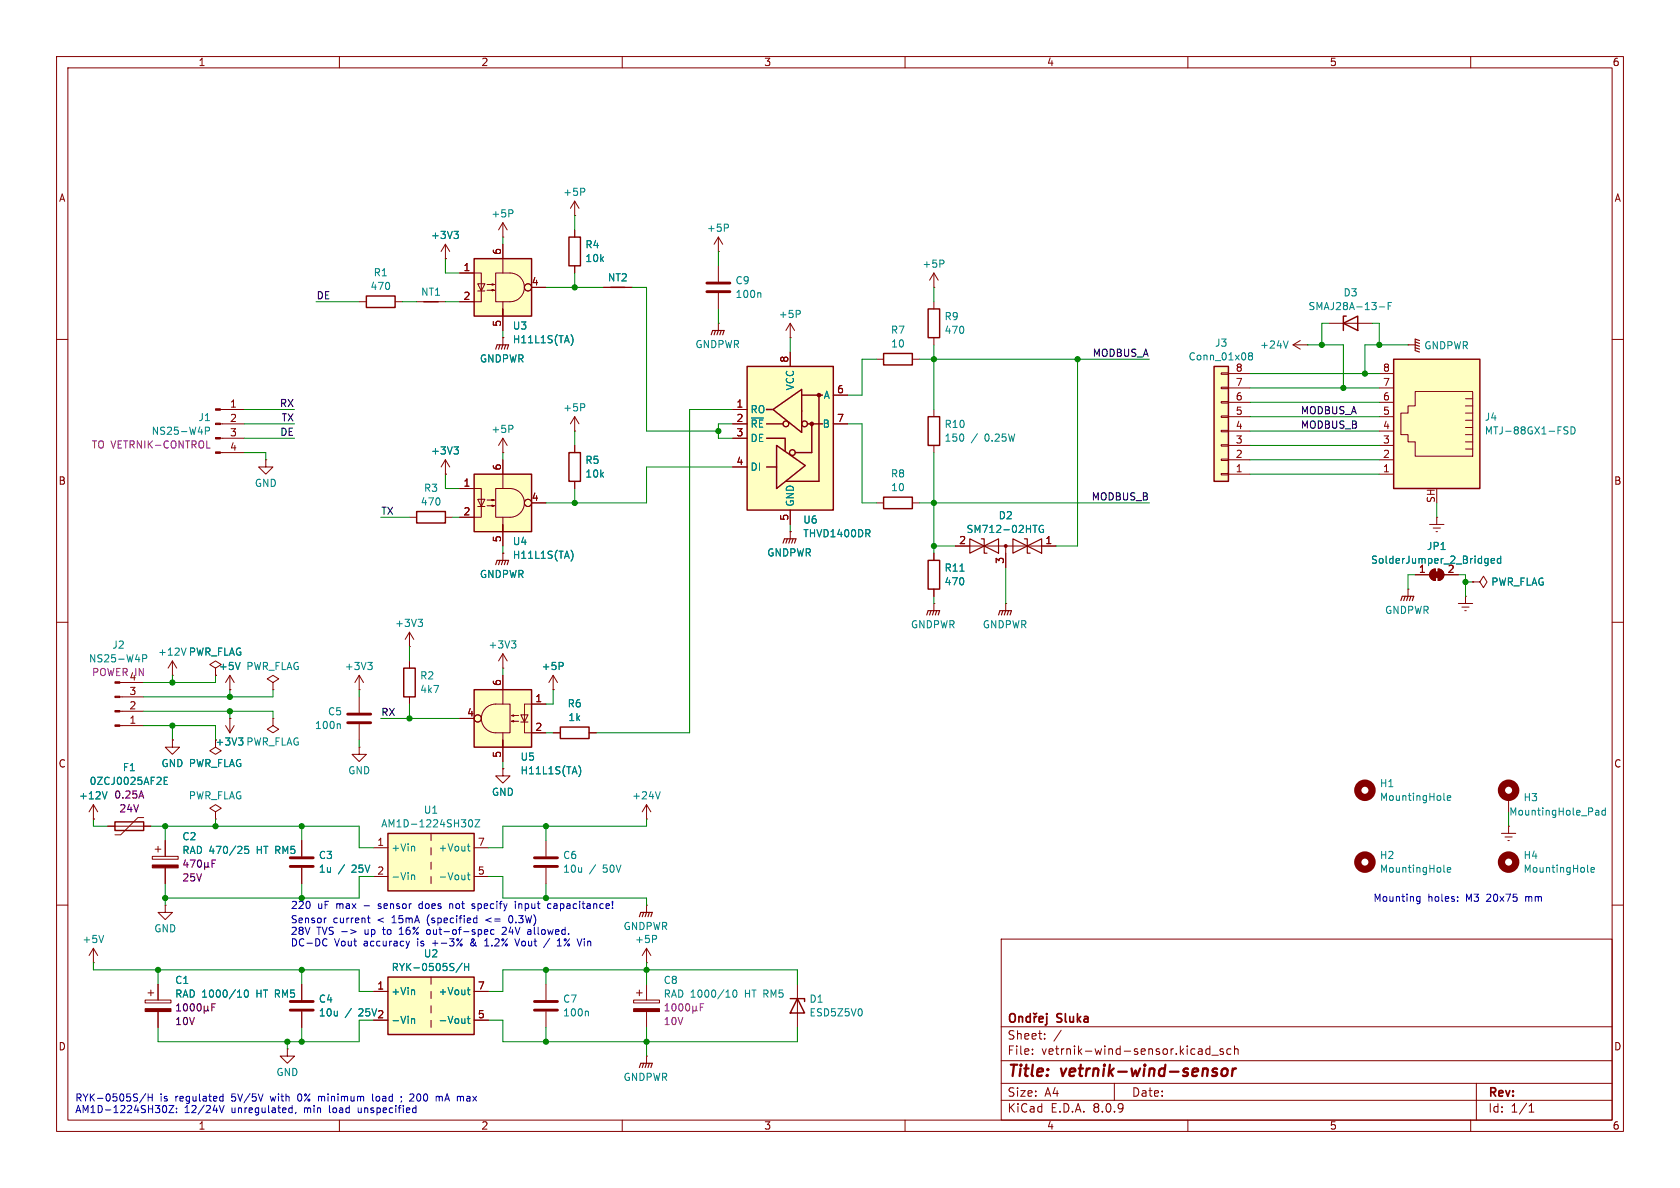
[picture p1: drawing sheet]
<svg xmlns="http://www.w3.org/2000/svg" width="297mm" height="210mm" viewBox="0 0 297 210" stroke-linecap="round" stroke-linejoin="round" font-family="sans-serif">
<g fill="none" stroke="#840000" stroke-width=".18">
<path d="M10 10h277v190h-277zM12 12h273v186h-273zM60 10v2M110 10v2M160 10v2M210 10v2M260 10v2M10 60h2M165.1 72.4v1.3M165.1 78.7v1.3M228.6 61l1.3 .7M228.6 61h2.5"/>
<path d="M229.9 60.2l-1.3 .8M231.1 61h.1M285 60h2M168.9 96.5h17.8M177.8 96.5v3.8M10 110h2M30.5 119.4h.1M30.5 116.8l-.8 1.3M30.5 116.8v2.6M30.5 116.8l.7 1.3M38.1 118.1l1-.6-1-.7-1 .7 1 .6v1.3M38.1 119.4h.1"/>
<path d="M40.6 119.4v2.5M40.6 119.4l-.7 1.3M40.6 119.4l.8 1.3M165.1 106.7h.1M165.1 106.7v1.3M285 110h2M30.5 130.8v1.3h1.2l-1.2 1.3-1.3-1.3h1.3M30.5 130.8h.1M38.1 130.8v1.3l1 .6-1 .7-1-.7 1-.6M39.9 128.3l.7 1.2M40.6 127h.1M40.6 121.9h.1"/>
<path d="M40.6 127v2.5M41.4 128.3l-.8 1.2M48.3 120.7l1-.7-1-.6-1.1 .6 1.1 .7v1.2M48.3 121.9h.1M48.3 127v1.3l1 .6-1 .6-1.1-.6 1.1-.6M48.3 127h.1M19 146.1h7.7M25.4 144.5h-1l-3.1 3.1h-1M26.9 151.4h4.6v.5h-4.6zM27.4 150.1h1M27.9 149.6v1M29.2 148.6v2.8"/>
<path d="M29.2 153.4v2.8M38.1 143.5l1-.6-1-.7-1 .7 1 .6v1.3M38.1 144.8h.1M10 160h2M29.2 160v1.3h1.3l-1.3 1.3-1.3-1.3h1.3M29.2 160h.1M177 166h108v32h-108zM285 160h2M60 198v2M110 198v2M160 198v2M177 194.5h108"/>
<path d="M177 191.5h108M177 187.5h108M177 181.5h108M182.5 186.3v.1M182.5 185.5v.1M184.7 183.6v.1M184.7 182.8v.1M187.6 182.1l-1.3 2M197 191.5v3M210 198v2M213.9 184.9v1.5M213.9 185.5l-.4-.1-.3 .3v.4l.1 .2h.6"/>
<path d="M214.2 186.5h1.2M216.2 185.5l-.3-.1-.2 .2v.2l.5 .2v.3h-.5M217.6 185.5l-.4-.1-.3 .3v.4l.1 .2h.6M218.2 185.5l.3-.1 .3 .1 .1 .9M218.2 184.9v1.5M260 198v2M261 191.5v6.5M270.3 196.6h.9M270.3 195.5l.4-.4v1.5"/>
</g>
<path d="M216.1 189.1a.52 .52 0 0 1 .5-.2 .52 .52 0 0 1 .4 .4v.5a.55 .55 0 0 1-.6 .4 .55 .55 0 0 1-.5-.4zM217.9 188.9l-.1 1.3M218.5 188.9l-.4 .1-.2 .3" fill="none" stroke="#840000" stroke-width=".4"/>
<path d="M178.7 179.3a.5 .5 0 0 1 .5-.1 .5 .5 0 0 1 .3 .5v.5a.5 .5 0 0 1-.5 .5 .5 .5 0 0 1-.5-.5v-.5zM180.1 179.7v1M180.1 179.8l.2-.1 .4 .1 .1 .9M182.1 179.8l-.4-.1-.3 .3v.4l.2 .2h.5M182.1 179.2v1.5M182.7 179.1l.3 .2 .3-.2M182.8 179.7v1M183.3 179.7l-.3 .1-.2 .2M185.1 179.2v.1M185.1 179.7v1.3l-.3 .2M183.7 180.2l.7-.2-.1-.2-.4-.1-.2 .2 .1 .7h.5" fill="none" stroke="#840000" stroke-width=".3"/>
<path d="M227.7 60.3l-.4 1.2M182.6 92.9h.7M184.4 92.9a.59 .59 0 0 0-.7 .6 .59 .59 0 0 0 .7 .6l.1-.5h-.3M32.9 114.6l-.4 1.2M42.5 117.1l-.5 1.3M29 138h.5M29.6 137.4h-.6v1.3h.6M42.2 130.4h.7l-.4 .5M42.7 130.9l.2 .3v.3l-.2 .2M43.9 149.6h-.6l-.1 .6 .2-.1 .5 .1 .1 .1-.1 .5-.2 .1-.5-.1" fill="none" stroke="#008484" stroke-width=".18"/>
<g fill="#840000" stroke="#840000" stroke-width=".18">
<path d="M26.9 152.9h4.6v.5h-4.6z"/>
<circle cx="177.8" cy="96.5" r=".25"/>
</g>
<path d="M25 139.8l.4 1.3M32.8 152l-.3 .9h.8M33.1 152.5v.8M33.6 152h.9l-.6 1.3M35 152.2l.2-.2a.68 .68 0 0 1 .4 .7 .68 .68 0 0 1-.4 .6l-.2-.1-.1-.4zM36.2 153.1l.2 .2h.2l.2-.2M36.2 152.5v1.2M36.8 153.1l.2 .2M36.8 152.5v.6M37.5 152.6h.4M38.1 152h-.6v1.3" fill="none" stroke="#840084" stroke-width=".18"/>
<path d="M164.1 73.7h2v5h-2zM20.3 145.3h5.1v1.5h-5.1z" fill="none" stroke="#840000" stroke-width=".25"/>
<path d="M171.4 95.3l5.1 2.5v-2.5l-5.1 2.5zM173.5 95.3h.5v2.5h.5M179.1 95.3v2.5l5-2.5v2.5zM181.1 95.3h.5v2.5h.5M163.8 108.7l.3-.7h2l-.2 .7M164.6 108l-.3 .7M165.1 108l-.3 .7M165.6 108l-.2 .7" fill="none" stroke="#840000" stroke-width=".2"/>
<path d="M214.6 64.8h2.6v20.3h-2.6z" fill="#ffffc2"/>
<g fill="none" stroke="#840000" stroke-width=".18">
<path d="M215.9 65.9h1.3v.3h-1.3zM215.9 68.5h1.3v.2h-1.3zM215.9 71h1.3v.2h-1.3zM215.9 73.5h1.3v.3h-1.3zM215.9 76.1h1.3v.2h-1.3zM215.9 78.6h1.3v.3h-1.3zM217.2 78.7h3.8M217.2 76.2h3.8M217.2 73.7h3.8M217.2 71.1h3.8M217.2 68.6h3.8M217.2 66h3.8"/>
<path d="M165.1 97.8v1.3M215.9 81.2h1.3v.2h-1.3zM215.9 83.7h1.3v.2h-1.3zM217.2 83.8h3.8M217.2 81.3h3.8M252.7 92.7h2.6M253.4 93.3h1.2M253.9 94h.2M254 91.4h.1M254 91.4v1.3M165.1 104.1v1.3M177.8 106.7h.1"/>
<path d="M177.8 106.7v1.3M248.9 104.1h.1M248.9 104.1v1.3M250.2 101.6h2.5M253 100.9l.7-.3v2a1.02 1.02 0 0 1-.9-.6 1.02 1.02 0 0 1 .2-1.1zM254.3 100.6a1.02 1.02 0 0 1 1 1 1.02 1.02 0 0 1-1 1zM255.3 101.6h2.5M257.8 106.7h2.5M258.4 107.3h1.3M259 108h.2M259.1 105.4h.1M259.1 105.4v1.3"/>
<path d="M96.5 148.6v2.8M96.5 153.4v2.8M112 176.8h4.6v.5h-4.6zM112.5 175.5h1M113 175v1M114.3 160h.1M114.3 170.2h.1M114.3 160v1.3M114.3 167.6v2.6M114.3 174v2.8M114.3 178.8v2.8M114.3 167.6l-.8 1.3"/>
<path d="M114.3 167.6l.8 1.3M141 174v7.6"/>
</g>
<path d="M214.6 64.8h2.6v20.3h-2.6zM164.1 99.1h2v5h-2zM139.7 176.5h2.5v.5M141 176.5l1.2 2.6h-2.5z" fill="none" stroke="#840000" stroke-width=".25"/>
<g fill="none" stroke="#008484" stroke-width=".18">
<path d="M220.9 62.9l-.2-.2 .2-.3h.3l.2 .2-.2 .3M220.9 62.9l-.2 .2 .1 .4 .1 .1h.4l.1-.2v-.3l-.2-.2M220.9 62.9h.3M262.7 98.7l.4 .1M263.1 98.7v1.1l-.3 .2M263.1 99.5l-.4 .1M263.6 99.1l.6-.1v-.2l-.4-.1-.2 .2 .1 .6h.5M265.3 98.8l-.4-.1-.2 .3 .1 .5h.5M265.3 98.3v1.3M169.7 101h.7M115.8 165.4l.3 .2-.1 .3-.2 .1M128.3 176.3h.8"/>
<path d="M129.7 175.1l.2-.1a.68 .68 0 0 1 .4 .6 .68 .68 0 0 1-.4 .7 .84 .84 0 0 1-.2-1.2zM152.4 178.6v.7"/>
</g>
<path d="M176.5 108.7l.3-.7h2l-.2 .7M177.3 108l-.3 .7M177.8 108l-.3 .7M178.3 108l-.2 .7M247.6 106.2l.3-.8h2l-.2 .8M248.4 105.4l-.2 .8M248.9 105.4l-.2 .8M249.4 105.4l-.2 .8M113 162.1l.3-.8h2l-.2 .8M113.8 161.3l-.3 .8M114.3 161.3l-.3 .8M114.8 161.3l-.2 .8" fill="none" stroke="#840000" stroke-width=".2"/>
<g fill="#840000" stroke="#840000" stroke-width=".18">
<path d="M112 178.3h4.6v.5h-4.6z"/>
<path d="M253.5 101.1h1v1h-1z"/>
<path d="M253 100.9l.7-.3v2a1.02 1.02 0 0 1-.9-.6 1.02 1.02 0 0 1 .2-1.1z"/>
<path d="M254.3 100.6a1.02 1.02 0 0 1 1 1 1.02 1.02 0 0 1-1 1z"/>
</g>
<path d="M117.6 178.7h.7M117.6 177.8l.3-.4v1.3M119 177.5l.1-.1a.68 .68 0 0 1 .4 .7 .68 .68 0 0 1-.4 .6 .84 .84 0 0 1-.1-1.2zM120.1 177.6l.2-.2a.68 .68 0 0 1 .4 .7 .68 .68 0 0 1-.4 .6l-.2-.1-.1-.4zM121.3 177.6l.2-.2a.68 .68 0 0 1 .4 .7 .68 .68 0 0 1-.4 .6l-.2-.1-.1-.4zM122.5 178.5l.2 .2h.2l.2-.2M122.5 177.9v1.2M123.1 178.5l.2 .2M123.1 177.9v.6M123.8 178h.4M124.4 177.4h-.6v1.3" fill="none" stroke="#840084" stroke-width=".18"/>
<path d="M94.5 153.2h4.1M94.5 151.6h4.1" fill="none" stroke="#840000" stroke-width=".51"/>
<path d="M246.4 63.5h15.2v22.9h-15.2z" fill="#ffffc2"/>
<g fill="none" stroke="#840000" stroke-width=".18">
<path d="M243.8 78.7h2.6M243.8 76.2h2.6M243.8 73.7h2.6M243.8 71.1h2.6M243.8 68.6h2.6M243.8 66h2.6M248.9 61h.1M248.9 61h1.3M250.2 69.2h10.1v11.4h-10.1v-2.5h-1.3v-1.3h-1.3v-3.8h1.3v-1.2h1.3zM259.1 79.4h1.2M259.1 78.1h1.2M259.1 76.8h1.2"/>
<path d="M259.1 75.6h1.2M259.1 74.3h1.2M259.1 73h1.2M259.1 71.8h1.2M259.1 70.5h1.2M243.8 83.8h2.6M243.8 81.3h2.6M96.5 174v2.8M96.5 178.8v2.8M114.3 186.7h.1M114.3 186.7v1.3"/>
</g>
<path d="M246.4 63.5h15.2v22.9h-15.2z" fill="none" stroke="#840000" stroke-width=".25"/>
<path d="M276.6 76l.5 .2 .1 .3-.3 .2h-.4M276.6 75.5h.6M277.7 75.5a.64 .64 0 0 1 .8 .6 .64 .64 0 0 1-.8 .6zM103.8 178.7l.2 .2v.7" fill="none" stroke="#008484" stroke-width=".18"/>
<path d="M250.2 61.5l.8 .2M250.2 61l.8 .2M250.2 60.5l.8 .2M251 60.2l-.8-.3v2.1l.8 .2M113 188.7l.3-.7h2l-.2 .7M113.8 188l-.3 .7M114.3 188l-.3 .7M114.8 188l-.2 .7" fill="none" stroke="#840000" stroke-width=".2"/>
<path d="M94.5 178.6h4.1M94.5 177h4.1" fill="none" stroke="#840000" stroke-width=".51"/>
<path d="M83.8 83.8h10.2v10.2h-10.2z" fill="#ffffc2"/>
<path d="M107.9 50.8h2.6M83.8 83.8h10.2v10.2h-10.2z" fill="none" stroke="#840000" stroke-width=".25"/>
<g fill="none" stroke="#840000" stroke-width=".18">
<path d="M88.9 59.7h.1M88.9 59.7v1.3M106.7 50.8h5.1M127 57.2h.1M127 57.2v1.2M81.3 86.4h3.8v5h-3.8M84.5 88.3h1.2l-.6 1.2zM84.5 89.5h1.2M86.1 89.4h1.3l-.4 .1v-.2l.4 .1M86.1 88.4h1.3l-.4 .1v-.2l.4 .1M87.6 86.4h2.6a2.54 2.54 0 0 1 2.5 2.5 2.54 2.54 0 0 1-2.5 2.5h-2.6zM88.9 91.4v2.6v-1.3"/>
<path d="M88.9 81.3v5.1M88.9 94v2.5M94 88.9h2.5M139.7 94h.1M139.7 94v1.3"/>
<circle cx="93.3" cy="88.9" r=".63"/>
</g>
<path d="M100.9 97.3a1.46 1.46 0 0 1 0 1.9" fill="none" stroke="#008484" stroke-width=".18"/>
<path d="M125.7 59.2l.3-.8h2l-.2 .8M126.5 58.4l-.3 .8M127 58.4l-.3 .8M127.5 58.4l-.2 .8M87.6 61.7l.3-.7h2l-.2 .7M88.4 61l-.3 .7M88.9 61l-.3 .7M89.4 61l-.2 .7M138.4 96l.3-.7h2l-.2 .7M139.2 95.3l-.3 .7M139.7 95.3l-.3 .7M140.2 95.3l-.2 .7" fill="none" stroke="#840000" stroke-width=".2"/>
<path d="M83.8 45.7h10.2v10.2h-10.2z" fill="#ffffc2"/>
<path d="M74.9 53.3h2.6M83.8 45.7h10.2v10.2h-10.2zM100.6 41.9h2v5.1h-2zM73.7 90.4h5v2.1h-5zM100.6 80h2v5.1h-2z" fill="none" stroke="#840000" stroke-width=".25"/>
<g fill="none" stroke="#840000" stroke-width=".18">
<path d="M88.9 39.4v2.5M88.9 39.4l-.8 1.2M88.9 39.4l.8 1.2M101.6 38.1h.1M101.6 35.6l-.8 1.2M101.6 35.6v2.5M101.6 35.6l.8 1.2M73.7 53.3h5M78.7 45.7h.1M78.7 43.2l-.7 1.3M78.7 43.2v2.5M78.7 43.2l.8 1.3"/>
<path d="M81.3 48.3h3.8v5h-3.8M84.5 50.2h1.2l-.6 1.2zM84.5 51.4h1.2M86.1 51.3h1.3l-.4 .1v-.2l.4 .1M86.1 50.3h1.3l-.4 .1v-.2l.4 .1M87.6 48.3h2.6a2.54 2.54 0 0 1 2.5 2.5 2.54 2.54 0 0 1-2.5 2.5h-2.6zM88.9 53.3v2.6v-1.3M88.9 41.9h.1M88.9 43.2v5.1M88.9 55.9v2.5M94 50.8h2.5M101.6 40.6v1.3"/>
<path d="M101.6 47v1.3M127 44.5h.1M127 41.9v2.6M127 47v2.8M127 51.8v2.8M127 41.9l-.8 1.3M127 41.9l.8 1.3M139.7 59.7h.1M139.7 57.2l-.8 1.2M139.7 57.2v2.5M139.7 57.2l.8 1.2M165.1 50.8h.1"/>
<path d="M165.1 48.3l-.8 1.2M165.1 48.3v2.5M165.1 48.3l.8 1.2M88.9 77.5v2.5M88.9 77.5l-.8 1.2M88.9 77.5l.8 1.2M101.6 76.2h.1M101.6 73.7v2.5M101.6 78.7v1.3M101.6 73.7l-.8 1.2M101.6 73.7l.8 1.2M72.4 91.4h1.3"/>
<path d="M78.7 83.8h.1M78.7 81.3v2.5M78.7 91.4h1.3M78.7 81.3l-.7 1.3M78.7 81.3l.8 1.3M88.9 80h.1M101.6 85.1v1.3"/>
<circle cx="93.3" cy="50.8" r=".63"/>
</g>
<g fill="none" stroke="#008484" stroke-width=".18">
<path d="M90.4 37.1l.3 .2-.1 .3-.2 .2M103.1 33.3l.3 .2-.1 .3-.2 .1M128.5 39.6l.3 .3-.1 .3-.2 .1M80.3 40.9h.7l-.4 .5M80.8 41.4l.2 .2v.3l-.2 .3M100.9 59.2a1.46 1.46 0 0 1 0 1.9M134.3 51.7l.2 .2v.7M141.2 54.9l.3 .2-.1 .3-.2 .1M166.6 46l.3 .2-.1 .3-.2 .1M80.3 79h.7l-.4 .5M80.8 79.5l.2 .2v.3l-.2 .3M90.4 75.2l.3 .2-.1 .3-.2 .2"/>
<path d="M103.1 71.4l.3 .2-.1 .3-.2 .1"/>
</g>
<path d="M125 51.6h4M125 50h4" fill="none" stroke="#840000" stroke-width=".51"/>
<path d="M83.8 121.9h10.2v10.2h-10.2z" fill="#ffffc2"/>
<path d="M164.1 54.6h2v5.1h-2zM71.4 118.1h2v5.1h-2zM83.8 121.9h10.2v10.2h-10.2zM99.1 128.5h5v2.1h-5z" fill="none" stroke="#840000" stroke-width=".25"/>
<g fill="none" stroke="#840000" stroke-width=".18">
<path d="M165.1 53.3v1.3M165.1 59.7v1.3M63.5 119.4v2.5M63.5 119.4l-.8 1.3M63.5 119.4l.8 1.3M72.4 116.8v1.3M88.9 119.4v5.1M97.8 119.4l-.8 1.3M97.8 119.4v2.5M97.8 119.4l.8 1.3M63.5 132.1v1.3h1.3l-1.3 1.2-1.3-1.2h1.3M63.5 132.1h.1"/>
<path d="M63.5 121.9h.1M63.5 123.2v2.8M63.5 128v2.8M72.4 123.2v1.3M81.3 127h2.5M85.8 125.2a2.54 2.54 0 0 1 1.8-.7h2.6v5h-2.6a2.54 2.54 0 0 1-2.3-1.5 2.54 2.54 0 0 1 .5-2.8zM88.9 129.5v2.6v-1.3M88.9 132.1v2.5M90.4 127.5l.4-.1v.2l-.4-.1h1.3M90.4 126.5l.4-.1v.2l-.4-.1h1.3M92.1 126.4h1.2l-.6 1.2zM92.1 127.6h1.2"/>
<path d="M96.5 124.5h-3.8v5h3.8M97.8 121.9h.1M97.8 129.5h1.3M104.1 129.5h1.3"/>
<circle cx="84.5" cy="127" r=".63"/>
</g>
<path d="M65 117.1h.8l-.4 .5M65.6 117.6l.2 .2v.3l-.2 .3M99.3 117.1l.3 .2-.1 .3-.2 .2M60 127.9l.2 .2v.7M102.3 135.4a1.46 1.46 0 0 1 0 1.9" fill="none" stroke="#008484" stroke-width=".18"/>
<path d="M61.5 127.8h4M61.5 126.2h4" fill="none" stroke="#840000" stroke-width=".51"/>
<path d="M68.6 147.3h15.2v10.2h-15.2z" fill="#ffffc2"/>
<path d="M237.5 57.2l2.5-1.3v2.5zM238 55.9h-.5v2.5M68.6 147.3h15.2v10.2h-15.2z" fill="none" stroke="#840000" stroke-width=".25"/>
<g fill="none" stroke="#840000" stroke-width=".18">
<path d="M234.9 57.2h7.7M88.9 118.1h.1M88.9 115.6l-.8 1.2M88.9 115.6v2.5M88.9 115.6l.8 1.2M88.9 135.9v1.3h1.3l-1.3 1.2-1.3-1.2h1.3M88.9 135.9h.1M66 149.9h2.6M66 154.9h2.6M76.2 147.3v1.3M76.2 149.9v1.2M76.2 152.4v1.3"/>
<path d="M76.2 154.9v1.3M83.8 149.9h2.6M83.8 154.9h2.6M114.3 144.8h.1M114.3 142.2l-.8 1.3M114.3 142.2v2.6M114.3 142.2l.8 1.3M266.7 141v2.5"/>
</g>
<g fill="none" stroke="#008484" stroke-width=".18">
<path d="M243.8 54.3h1M245.4 54.1h.4M246 53.5h-.6v1.2M90.4 113.3h.8l-.4 .5M91 113.8l.2 .2v.3l-.2 .3M116.7 140l-.4 1.2M72.8 154.8l.1-.1h.3l.1 .8M72.8 154.7v.8M73.1 149.6l.2 .2v.6M82.6 154.7h.5M82.6 149.6h.5M82.8 149.2v1.1l.3 .1"/>
<path d="M82.8 154.2v1.1l.3 .2M82.9 145l.2-.1a.68 .68 0 0 1 .5 .6 .68 .68 0 0 1-.5 .7l-.2-.1-.1-.4zM84 144.9h.8l-.8 1.3h.8M282.2 143.2h.3l.2 .2v.7M282.7 144l-.5 .1M282.7 143.5l-.5 .1M283.8 143.3l-.4-.1-.2 .3 .1 .5h.5M283.8 142.8v1.3"/>
</g>
<circle cx="266.7" cy="139.7" r="1.27" fill="none" stroke="#840000" stroke-width="1.3"/>
<path d="M68.6 172.7h15.2v10.2h-15.2z" fill="#ffffc2"/>
<path d="M156.2 87.9h5.1v2h-5.1zM68.6 172.7h15.2v10.2h-15.2z" fill="none" stroke="#840000" stroke-width=".25"/>
<g fill="none" stroke="#840000" stroke-width=".18">
<path d="M47 81.3v1.3h1.3l-1.3 1.2-1.3-1.2h1.3M47 81.3h.1M88.9 97.8h.1M88.9 97.8v1.3M154.9 88.9h1.3M161.3 88.9h1.3M72.4 114.3h.1M72.4 111.8l-.8 1.2M72.4 111.8v2.5M72.4 111.8l.8 1.2M260.3 102.9h1.3l.7-1 .6 1-.6 1-.7-1M260.3 102.9h.1"/>
<path d="M265.4 147.3h2.6M266.1 148h1.2M266.6 148.6h.2M266.7 146.1h.1M266.7 146.1v1.2M53.3 174v2.8M53.3 178.8v2.8M66 175.3h2.6M76.2 172.7v1.3M76.2 175.3v1.2M76.2 177.8v1.3M83.8 175.3h2.6"/>
<path d="M66 180.3h2.6M76.2 180.3v1.3M83.8 180.3h2.6"/>
</g>
<g fill="none" stroke="#008484" stroke-width=".18">
<path d="M73.9 109.5h.8l-.4 .5M74.4 110l.3 .2v.3l-.3 .2M255.3 141.3l.1 .2M255.9 141.1l.6-.2-.1-.2-.4-.1-.1 .2v.6h.5M280.7 154l.1 .2M281.3 153.8l.6-.2-.1-.2-.4-.1-.1 .2v.6h.5M73.1 175l.2 .2v.6M81.7 170.2l-1.1 1.7M82.1 170.3v1.3M82.1 170.9h.8M82.6 175h.5M82.8 174.6v1.1l.3 .1"/>
<path d="M82.8 179.6v1.1l.3 .2M82.9 170.3v1.3M72.8 180.2l.1-.1h.3l.1 .8M72.8 180.1v.8M82.6 180.1h.5"/>
</g>
<g fill="none" stroke="#840000" stroke-width="1.3">
<circle cx="241.3" cy="139.7" r="1.27"/>
<circle cx="266.7" cy="152.4" r="1.27"/>
</g>
<path d="M51.3 178.6h4.1M51.3 177h4.1" fill="none" stroke="#840000" stroke-width=".51"/>
<path d="M87.6 99.8l.3-.7h2l-.2 .7M88.4 99.1l-.3 .7M88.9 99.1l-.3 .7M89.4 99.1l-.2 .7" fill="none" stroke="#840000" stroke-width=".2"/>
<path d="M132.1 64.8h15.2v25.4h-15.2z" fill="#ffffc2"/>
<g fill="none" stroke="#840000" stroke-width=".25">
<path d="M64.8 52.3h5v2.1h-5zM132.1 64.8h15.2v25.4h-15.2zM135.5 77.5h3.3v2.3M135.5 74.9h2.9M135.6 72.4h-.1h1M136.7 72.4l5-3.6v7.7zM137.3 78.7l5.1 3.6-5.1 4.1zM141.7 69.9h3.7M142.7 74.9h2.7M143.5 74.9v5.1h-2.9M144.8 69.9v15.2h-5.7M156.2 62.5h5.1v2h-5.1z"/>
<path d="M135.5 82.6h1.7"/>
<circle cx="138.9" cy="74.9" r=".51"/>
<circle cx="142.2" cy="74.9" r=".51"/>
<circle cx="140.1" cy="80" r=".51"/>
</g>
<g fill="#840000" stroke="#840000" stroke-width=".25">
<circle cx="143.5" cy="74.9" r=".28"/>
<circle cx="144.8" cy="69.9" r=".28"/>
</g>
<g fill="none" stroke="#840000" stroke-width=".18">
<path d="M63.5 53.3h1.3M69.8 53.3h1.3M78.7 45.7h.1M81.3 53.3h2.5M81.3 48.3h2.5M88.9 59.7h.1M88.9 43.2v2.5M88.9 55.9v2.5M94 50.8h2.5M101.6 40.6v1.3M101.6 47v1.3M106.7 50.8h5.1"/>
<path d="M39 72.4h4.2M39 74.9h4.2M39 77.5h4.2M101.6 78.7v1.3M129.5 72.4h2.6M129.5 74.9h2.6M129.5 77.5h2.6M139.7 62.2v2.6M147.3 74.9h2.6M147.3 69.9h2.6M154.9 63.5h1.3M161.3 63.5h1.3"/>
<path d="M39 80h4.2M78.7 83.8h.1M81.3 86.4h2.5M81.3 91.4h2.5M88.9 97.8h.1M88.9 81.3v2.5M88.9 94v2.5M94 88.9h2.5M101.6 85.1v1.3M129.5 82.6h2.6M139.7 94h.1M139.7 90.2v2.5"/>
<path d="M165.1 97.8v1.3M168.9 96.5h2.5M177.8 97.8v2.5M184.1 96.5h2.6M38.1 119.4h.1M88.9 119.4v2.5M165.1 104.1v1.3M250.2 101.6h2.5M255.3 101.6h2.5M260.3 102.9h.1M21.2 120.7h4.2M21.2 123.2h4.2"/>
<path d="M21.2 125.7h4.2M21.2 128.3h4.2M30.5 130.8h.1M40.6 121.9h.1M40.6 127h.1M81.3 127h2.5M88.9 135.9h.1M88.9 132.1v2.5M94 129.5h2.5M94 124.5h2.5M97.8 121.9h.1M97.8 129.5h1.3"/>
<path d="M104.1 129.5h1.3M16.5 144.8h.1M16.5 142.2l-.8 1.3M16.5 142.2v2.6M16.5 142.2l.8 1.3M19 146.1h1.3M25.4 146.1h1.3M29.2 148.6v2.8M29.2 153.4v2.8M53.3 148.6v2.8M53.3 153.4v2.8M16.5 170.2h.1"/>
<path d="M16.5 167.6v2.6M16.5 167.6l-.8 1.3M16.5 167.6l.8 1.3M25.7 176.8h4.5v.5h-4.5zM26.2 175.5h1M26.7 175v1M27.9 174v2.8M27.9 178.8v2.8M53.3 174v2.8M53.3 178.8v2.8M66 175.3h2.6M83.8 175.3h2.6"/>
<path d="M50.8 185.4v1.3h1.3l-1.3 1.3-1.3-1.3h1.3M50.8 185.4h.1M66 180.3h2.6M83.8 180.3h2.6"/>
<circle cx="93.3" cy="50.8" r=".63"/>
<circle cx="93.3" cy="88.9" r=".63"/>
<circle cx="84.5" cy="127" r=".63"/>
</g>
<g fill="none" stroke="#008484" stroke-width=".18">
<path d="M80.3 40.9h.7l-.4 .5M80.8 41.4l.2 .2v.3l-.2 .3M100.9 59.2a1.46 1.46 0 0 1 0 1.9M36.3 76.2l.6-.1 .1-.2v-.3l-.7-.1v1.3M80.3 79h.7l-.4 .5M80.8 79.5l.2 .2v.3l-.2 .3M100.9 97.3a1.46 1.46 0 0 1 0 1.9M153.4 94.3l.4 .6M153.7 93.7v.5M182.6 92.9h.7M184.4 92.9a.59 .59 0 0 0-.7 .6 .59 .59 0 0 0 .7 .6l.1-.5h-.3M262.7 98.7l.4 .1"/>
<path d="M263.1 98.7v1.1l-.3 .2M263.1 99.5l-.4 .1M263.6 99.1l.6-.1v-.2l-.4-.1-.2 .2 .1 .6h.5M265.3 98.8l-.4-.1-.2 .3 .1 .5h.5M265.3 98.3v1.3M25.2 116.4l.6-.1 .1-.1v-.3l-.7-.2v1.3M42.5 117.1l-.5 1.3M99.3 117.1l.3 .2-.1 .3-.2 .2M169.7 101h.7M18.9 140l-.4 1.2M29 138h.5M29.6 137.4h-.6v1.3h.6"/>
<path d="M42.2 130.4h.7l-.4 .5M42.7 130.9l.2 .3v.3l-.2 .2M102.3 135.4a1.46 1.46 0 0 1 0 1.9M43.9 149.6h-.6l-.1 .6 .2-.1 .5 .1 .1 .1-.1 .5-.2 .1-.5-.1M255.3 154l.1 .2M255.9 153.8l.6-.2-.1-.2-.4-.1-.1 .2v.6h.5M18.3 165.4l-.4 1.2M42 176.3h.7M43.3 175.1l.2-.1a.68 .68 0 0 1 .4 .6 .68 .68 0 0 1-.4 .7l-.2-.1-.1-.4zM73.1 175l.2 .2v.6M81.7 170.2l-1.1 1.7M82.1 170.3v1.3"/>
<path d="M82.1 170.9h.8M82.6 175h.5M82.8 174.6v1.1l.3 .1M82.8 179.6v1.1l.3 .2M82.9 170.3v1.3M72.8 180.2l.1-.1h.3l.1 .8M72.8 180.1v.8M82.6 180.1h.5"/>
</g>
<g fill="#840000" stroke="#840000" stroke-width=".18">
<path d="M20.3 120.5h.9v.3h-.9z"/>
<path d="M20.3 123.1h.9v.2h-.9z"/>
<path d="M20.3 125.6h.9v.3h-.9z"/>
<path d="M20.3 128.1h.9v.3h-.9z"/>
<path d="M25.7 178.3h4.5v.5h-4.5z"/>
<path d="M38.1 79.9h.9v.2h-.9z"/>
<path d="M38.1 77.3h.9v.3h-.9z"/>
<path d="M38.1 74.8h.9v.3h-.9z"/>
<path d="M38.1 72.3h.9v.2h-.9z"/>
</g>
<path d="M51.3 153.2h4.1M51.3 151.6h4.1" fill="none" stroke="#840000" stroke-width=".51"/>
<g fill="none" stroke="#840084" stroke-width=".18">
<path d="M36.6 79.2h.6M25 139.8l.4 1.3M32.8 152l-.3 .9h.8M33.1 152.5v.8M33.6 152h.9l-.6 1.3M35 152.2l.2-.2a.68 .68 0 0 1 .4 .7 .68 .68 0 0 1-.4 .6l-.2-.1-.1-.4zM36.2 153.1l.2 .2h.2l.2-.2M36.2 152.5v1.2M36.8 153.1l.2 .2M36.8 152.5v.6M37.5 152.6h.4M38.1 152h-.6v1.3"/>
<path d="M31.2 178.7h.7M31.2 177.8l.4-.4v1.3M32.5 177.6l.2-.2a.68 .68 0 0 1 .5 .7 .68 .68 0 0 1-.5 .6l-.2-.1-.1-.4zM33.8 177.5l.1-.1a.68 .68 0 0 1 .5 .7 .68 .68 0 0 1-.5 .6 .84 .84 0 0 1-.1-1.2zM35 177.6l.1-.2a.68 .68 0 0 1 .5 .7 .68 .68 0 0 1-.5 .6l-.1-.1-.2-.4zM36.1 178.5l.2 .2h.2l.2-.2M36.1 177.9v1.2M36.7 178.5l.2 .2M36.7 177.9v.6M37.4 178h.5M38 177.4h-.6v1.3"/>
</g>
<circle cx="241.3" cy="152.4" r="1.27" fill="none" stroke="#840000" stroke-width="1.3"/>
<g fill="none" stroke="#0000c2" stroke-width=".18">
<path d="M74.2 159.8l-.1 .2 .1 .5M79.5 159.8v.8M79.9 159.8l-.4 .1M83.9 159.8h-.3l-.2 .2 .6 .4M91.1 159.3v.2M91.1 159.8v.8M91.7 159.8v.8M91.9 159.8l-.2 .1M97.4 159.8h-.4l-.2 .2 .1 .5h.5M250.5 159.2l.2 .1h.3M251 158.5v1l-.2 .3-.3-.1M251 158.5h-.3l-.2 .1"/>
<path d="M257.7 159.2v.1M257.7 158.5v.2M57.7 162.3h-.2M57.8 167.1l-.3 .1M62 164.3l1 .4-1 .4M65 162.3h.4M65.1 161.9v1l.3 .2M70.6 165.2h.7M70.8 164.1l-.2 .2M72.4 166.4l-.3 .8M75.5 164.4l-.1 .5 .1 .2 .3 .1M81.5 166.9l.2 .1-.2 .2"/>
<path d="M81.7 166l-1 1.2M83.3 166.6l-.1 .2 .1 .4M83.9 162.3h.4M84 160.4l-.2 .2-.4-.1M84.3 163.1h-.4M84.3 161.9v1.2M85.7 165.1h.5M85.7 164.4l.4-.1 .1 .3-.6 .2M85.7 167.2h.7M85.7 166.3l.4-.3v1.2M86.8 162.3l-.9 .3 .9 .4M87.3 164.4l-.3-.1-.3 .3 .1 .5h.5"/>
<path d="M88.8 164h.1M89 163.9l.4 .1M89.4 164.4l-.7 .8h.8M90.2 161.9a.72 .72 0 0 0 .2 1.2M91 166l.4 1.2 .5-1.2M93.8 164.4l.1 .8M93.9 165.1l-.5 .1M93.9 164.6l-.5 .1M97.2 165.9l-1.1 1.6M98.5 166.3l.4-.3v1.2M98.5 167.2h.7M103.3 166v.1"/>
<path d="M25.8 193.3l-1.1 1.6M26.2 193.4v1.2M26.2 194h.7M26.9 193.4v1.2M29.2 195.4a.72 .72 0 0 1-.2 1.3M29.9 195.4h.8l-.8 1.3h.8M31.2 196.6v.1M31.2 195.9v.1M38.8 195.4l.4 1.3 .4-1.3M38.9 194.6h.5M38.9 193.9h.5M39.4 193.4v1.2"/>
<path d="M51.3 195.8l.3 .1M51.6 196.6l-.3 .1M51.6 195.4v1.3M52.3 196.6l-.1 .3M52.8 193.4l-.2 .5 .2 .7M56.7 193.8l-.3 .1M63.3 195.8v.7l.2 .2M65.9 193.4v1.1l.1 .1M70.9 193.9v.1M71 194.6l-.1 .2M72.4 194.6h.8M73.1 193.5v.4"/>
<path d="M73.2 195.8l.3 .1M73.5 196.6l-.3 .1M73.5 195.4v1.3M77.3 193.8l.4 .2M77.7 194l.1-.2 .3 .1 .1 .7M77.7 194v.6"/>
</g>
<g fill="none" stroke="#008400" stroke-width=".18">
<path d="M101.6 38.1v2.5M55.9 53.3h7.6M71.1 53.3h2.6M78.7 45.7v2.6h2.6M78.7 53.3h2.6M88.9 41.9v1.3M88.9 58.4v1.3M96.5 50.8h10.2M101.6 48.3v2.5M111.8 50.8h2.5v25.4h12.7M127 44.5v2.5M127 54.6v2.6"/>
<path d="M139.7 59.7v2.5M165.1 50.8v2.5M234.9 57.2h-1.2v3.8M242.6 57.2h1.2v3.8M43.2 72.4h8.9M43.2 74.9h8.9M43.2 77.5h8.9M101.6 76.2v2.5M129.5 74.9h-2.5v2.6h2.5M129.5 72.4h-7.6v57.1h-16.5M149.9 74.9h2.5v14h2.5M154.9 63.5h-2.5v6.4h-2.5"/>
<path d="M162.6 63.5h40.6M165.1 61v11.4M190.5 63.5v33h-3.8M221 76.2h22.8M221 73.7h22.8M221 66h22.8M221 71.1h22.8M221 68.6h22.8M221 78.7h22.8M231.1 61h6.4v7.6M248.9 61h-7.6v5M43.2 80h3.8v1.3"/>
<path d="M67.3 91.4h5.1M78.7 83.8v2.6h2.6M80 91.4h1.3M88.9 80v1.3M88.9 96.5v1.3M101.6 86.4v2.5M129.5 82.6h-15.2v6.3h-17.8M139.7 92.7v1.3M162.6 88.9h40.6M165.1 80v17.8M165.1 96.5h3.8M221 81.3h22.8"/>
<path d="M221 83.8h22.8M254 88.9v2.5M30.5 119.4v1.3M38.1 119.4v1.3h-12.7M72.4 114.3v2.5M88.9 118.1v1.3M165.1 105.4v1.3M177.8 100.3v6.4M250.2 101.6h-1.3v2.5M257.8 101.6h1.3v3.8M259.1 102.9h1.2M25.4 125.7h22.9v1.3"/>
<path d="M25.4 128.3h12.7v2.5M30.5 128.3v2.5M40.6 121.9v1.3M40.6 125.7v1.3M48.3 121.9v1.3h-22.9M63.5 121.9v1.3M63.5 130.8v1.3M67.3 127h14M72.4 124.5v2.5M88.9 134.6v1.3M96.5 129.5h1.3M97.8 121.9v2.6h-1.3"/>
<path d="M16.5 144.8v1.3h2.5M26.7 146.1h36.8v3.8h2.5M29.2 146.1v2.5M29.2 156.2v3.8M38.1 144.8v1.3M53.3 146.1v2.5M53.3 156.2v2.6M63.5 154.9v3.9h-34.3M86.4 154.9h2.5v3.9h25.4v1.2M96.5 146.1v2.5M96.5 156.2v2.6M114.3 144.8v1.3h-25.4v3.8h-2.5"/>
<path d="M266.7 143.5v2.6M16.5 170.2v1.3h47v3.8h2.5M27.9 171.5v2.5M53.3 171.5v2.5M96.5 171.5v2.5M114.3 170.2v3.8M141 174v-2.5h-52.1v3.8h-2.5M50.8 184.2v1.2M53.3 181.6v2.6M63.5 180.3v3.9h-35.6v-2.6M86.4 180.3h2.5v3.9h52.1v-2.6M96.5 181.6v2.6"/>
<path d="M114.3 181.6v5.1"/>
</g>
<g fill="#008400" stroke="#008400" stroke-width=".18">
<circle cx="53.3" cy="184.2" r=".46"/>
<circle cx="53.3" cy="158.8" r=".46"/>
<circle cx="53.3" cy="171.5" r=".46"/>
<circle cx="53.3" cy="146.1" r=".46"/>
<circle cx="50.8" cy="184.2" r=".46"/>
<circle cx="40.6" cy="123.2" r=".46"/>
<circle cx="40.6" cy="125.7" r=".46"/>
<circle cx="72.4" cy="127" r=".46"/>
<circle cx="96.5" cy="184.2" r=".46"/>
<circle cx="114.3" cy="184.2" r=".46"/>
<circle cx="27.9" cy="171.5" r=".46"/>
<circle cx="38.1" cy="146.1" r=".46"/>
<circle cx="29.2" cy="146.1" r=".46"/>
<circle cx="30.5" cy="120.7" r=".46"/>
<circle cx="30.5" cy="128.3" r=".46"/>
<circle cx="29.2" cy="158.8" r=".46"/>
<circle cx="96.5" cy="158.8" r=".46"/>
<circle cx="96.5" cy="146.1" r=".46"/>
<circle cx="165.1" cy="63.5" r=".46"/>
<circle cx="190.5" cy="63.5" r=".46"/>
<circle cx="233.7" cy="61" r=".46"/>
<circle cx="96.5" cy="171.5" r=".46"/>
<circle cx="114.3" cy="171.5" r=".46"/>
<circle cx="127" cy="76.2" r=".46"/>
<circle cx="165.1" cy="96.5" r=".46"/>
<circle cx="101.6" cy="88.9" r=".46"/>
<circle cx="237.5" cy="68.6" r=".46"/>
<circle cx="241.3" cy="66" r=".46"/>
<circle cx="243.8" cy="61" r=".46"/>
<circle cx="259.1" cy="102.9" r=".46"/>
<circle cx="165.1" cy="88.9" r=".46"/>
<circle cx="101.6" cy="50.8" r=".46"/>
</g>
<g font-size="2.8" fill="#840000">
<text x="178" y="190.9">Title:</text>
<text x="187.7" y="190.9">vetrnik-wind-sensor</text>
</g>
<g font-size="2.1" fill="#840000">
<text x="178" y="184">Sheet:</text>
<text x="187" y="181.2">Sluka</text>
<text x="178" y="186.7">File:</text>
<text x="184.1" y="186.7">vetrnik-wind-sensor.kicad_sch</text>
<text x="178" y="196.9">KiCad</text>
<text x="178" y="194.1">Size:</text>
<text x="184.7" y="194.1">A4</text>
<text x="185.7" y="196.9">E.D.A.</text>
<text x="193.3" y="196.9">8.0.9</text>
<text x="200" y="194.1">Date:</text>
<text x="263" y="194.3">Rev:</text>
<text x="263" y="196.9">Id:</text>
<text x="267.1" y="196.9">1/1</text>
</g>
<g font-size="1.8" fill="#840000">
<text x="35" y="11.9">1</text>
<text x="85" y="11.9">2</text>
<text x="135" y="11.9">3</text>
<text x="185" y="11.9">4</text>
<text x="235" y="11.9">5</text>
<text x="285" y="11.9">6</text>
<text x="10.3" y="35.9">A</text>
<text x="285.3" y="35.9">A</text>
<text x="88.6" y="45.2" transform="rotate(-90 88.6 45.2)">6</text>
<text x="81.8" y="48">1</text>
<text x="81.8" y="53.1">2</text>
<text x="93.9" y="50.5">4</text>
<text x="88.6" y="57.9" transform="rotate(-90 88.6 57.9)">5</text>
<text x="139.4" y="64.2" transform="rotate(-90 139.4 64.2)">8</text>
<text x="218.4" y="65.8">8</text>
<text x="244.4" y="65.8">8</text>
<text x="147.9" y="69.6">6</text>
<text x="218.4" y="70.9">6</text>
<text x="218.4" y="68.3">7</text>
<text x="244.4" y="70.9">6</text>
<text x="244.4" y="68.3">7</text>
<text x="40.6" y="72.1">1</text>
<text x="40.6" y="74.7">2</text>
<text x="40.6" y="77.2">3</text>
<text x="130.1" y="72.1">1</text>
<text x="130.1" y="74.7">2</text>
<text x="130.1" y="77.2">3</text>
<text x="147.9" y="74.7">7</text>
<text x="218.4" y="75.9">4</text>
<text x="218.4" y="73.4">5</text>
<text x="244.4" y="75.9">4</text>
<text x="244.4" y="73.4">5</text>
<text x="40.6" y="79.8">4</text>
<text x="88.6" y="83.3" transform="rotate(-90 88.6 83.3)">6</text>
<text x="130.1" y="82.3">4</text>
<text x="218.4" y="83.6">1</text>
<text x="218.4" y="81">2</text>
<text x="218.4" y="78.5">3</text>
<text x="244.4" y="83.6">1</text>
<text x="244.4" y="81">2</text>
<text x="244.4" y="78.5">3</text>
<text x="10.3" y="85.9">B</text>
<text x="81.8" y="86.1">1</text>
<text x="93.9" y="88.6">4</text>
<text x="253.7" y="89" transform="rotate(-90 253.7 89)">SH</text>
<text x="285.3" y="85.9">B</text>
<text x="81.8" y="91.2">2</text>
<text x="88.6" y="96" transform="rotate(-90 88.6 96)">5</text>
<text x="139.4" y="92.1" transform="rotate(-90 139.4 92.1)">5</text>
<text x="169.5" y="96.3">2</text>
<text x="177.5" y="99.8" transform="rotate(-90 177.5 99.8)">3</text>
<text x="184.7" y="96.3">1</text>
<text x="250.8" y="101.3">1</text>
<text x="255.8" y="101.3">2</text>
<text x="22.8" y="125.5">2</text>
<text x="22.8" y="122.9">3</text>
<text x="88.6" y="121.4" transform="rotate(-90 88.6 121.4)">6</text>
<text x="94.5" y="124.2">1</text>
<text x="22.8" y="128">1</text>
<text x="82.5" y="126.7">4</text>
<text x="94.5" y="129.3">2</text>
<text x="10.3" y="135.9">C</text>
<text x="88.6" y="134.1" transform="rotate(-90 88.6 134.1)">5</text>
<text x="285.3" y="135.9">C</text>
<text x="66.6" y="149.6">1</text>
<text x="84.4" y="149.6">7</text>
<text x="84.4" y="154.7">5</text>
<text x="66.6" y="175">1</text>
<text x="84.4" y="175">7</text>
<text x="10.3" y="185.9">D</text>
<text x="84.4" y="180.1">5</text>
<text x="285.3" y="185.9">D</text>
<text x="35" y="199.9">1</text>
<text x="85" y="199.9">2</text>
<text x="135" y="199.9">3</text>
<text x="185" y="199.9">4</text>
<text x="235" y="199.9">5</text>
<text x="285" y="199.9">6</text>
</g>
<g font-size="1.8" fill="#008484">
<text x="99.5" y="34.8">+5P</text>
<text x="86.8" y="38.6">+5P</text>
<text x="124.9" y="41.2">+5P</text>
<text x="76.1" y="42.5">+3V3</text>
<text x="103.4" y="44.1">R4</text>
<text x="103.4" y="46.5">10k</text>
<text x="163" y="47.5">+5P</text>
<text x="65.4" y="51.5">470</text>
<text x="66" y="49">R1</text>
<text x="74.3" y="52.5">NT1</text>
<text x="107.4" y="49.9">NT2</text>
<text x="129.9" y="50.5">C9</text>
<text x="129.9" y="52.9">100n</text>
<text x="237.4" y="52.6">D3</text>
<text x="90.6" y="58.5">U3</text>
<text x="137.6" y="56.4">+5P</text>
<text x="157.4" y="59.2">R7</text>
<text x="166.9" y="56.8">R9</text>
<text x="166.9" y="59.2">470</text>
<text x="231.2" y="55">SMAJ28A-13-F</text>
<text x="84.7" y="64.3">GNDPWR</text>
<text x="90.6" y="60.9">H11L1S(TA)</text>
<text x="122.8" y="61.7">GNDPWR</text>
<text x="157.4" y="61.6">10</text>
<text x="210" y="63.9">Conn_01x08</text>
<text x="214.7" y="61.5">J3</text>
<text x="222.7" y="61.8">+24V</text>
<text x="251.7" y="62">GNDPWR</text>
<text x="140.6" y="69.1" transform="rotate(-90 140.6 69.1)">VCC</text>
<text x="145.5" y="70.7">A</text>
<text x="26.7" y="77.1">NS25-W4P</text>
<text x="35" y="74.6">J1</text>
<text x="86.8" y="76.7">+5P</text>
<text x="99.5" y="72.9">+5P</text>
<text x="132.6" y="73.3">RO</text>
<text x="132.6" y="75.8">~{RE}</text>
<text x="145.3" y="75.8">B</text>
<text x="166.9" y="75.9">R10</text>
<text x="262.4" y="74.6">J4</text>
<text x="262.4" y="77">MTJ-88GX1-FSD</text>
<text x="76.1" y="80.6">+3V3</text>
<text x="103.4" y="82.2">R5</text>
<text x="132.6" y="78.3">DE</text>
<text x="132.6" y="83.4">DI</text>
<text x="166.9" y="78.3">150</text>
<text x="171.7" y="78.3">/</text>
<text x="174.2" y="78.3">0.25W</text>
<text x="45" y="86.3">GND</text>
<text x="74.3" y="89.6">470</text>
<text x="74.9" y="87.1">R3</text>
<text x="103.4" y="84.6">10k</text>
<text x="140.6" y="89.7" transform="rotate(-90 140.6 89.7)">GND</text>
<text x="157.4" y="84.6">R8</text>
<text x="157.4" y="87">10</text>
<text x="141.9" y="95.2">THVD1400DR</text>
<text x="141.9" y="92.8">U6</text>
<text x="170.8" y="94.4">SM712-02HTG</text>
<text x="176.5" y="92">D2</text>
<text x="90.6" y="96.6">U4</text>
<text x="90.6" y="99">H11L1S(TA)</text>
<text x="135.5" y="98.6">GNDPWR</text>
<text x="166.9" y="101.3">R11</text>
<text x="242.3" y="99.9">SolderJumper_2_Bridged</text>
<text x="252.2" y="97.4">JP1</text>
<text x="84.7" y="102.4">GNDPWR</text>
<text x="166.9" y="103.7">470</text>
<text x="263.5" y="103.7">PWR_FLAG</text>
<text x="69.7" y="111">+3V3</text>
<text x="160.9" y="111.3">GNDPWR</text>
<text x="173.6" y="111.3">GNDPWR</text>
<text x="244.8" y="108.7">GNDPWR</text>
<text x="15.6" y="117.3">NS25-W4P</text>
<text x="19.8" y="114.9">J2</text>
<text x="27.8" y="116.1">+12V</text>
<text x="33.3" y="116.1">PWR_FLAG</text>
<text x="38.6" y="118.7">+5V</text>
<text x="43.4" y="118.7">PWR_FLAG</text>
<text x="60.9" y="118.7">+3V3</text>
<text x="86.3" y="114.8">+3V3</text>
<text x="95.7" y="118.7">+5P</text>
<text x="74.2" y="120.3">R2</text>
<text x="74.2" y="122.7">4k7</text>
<text x="100.3" y="125.2">R6</text>
<text x="38" y="132">+3V3</text>
<text x="43.4" y="132">PWR_FLAG</text>
<text x="55.6" y="129.1">100n</text>
<text x="57.9" y="126.7">C5</text>
<text x="100.4" y="127.7">1k</text>
<text x="21.6" y="136.5">F1</text>
<text x="28.4" y="135.8">GND PWR_FLAG</text>
<text x="61.5" y="137.1">GND</text>
<text x="91.9" y="134.7">U5</text>
<text x="91.9" y="137.1">H11L1S(TA)</text>
<text x="13.9" y="141.5">+12V</text>
<text x="15.7" y="138.9">0ZCJ0025AF2E</text>
<text x="33.3" y="141.5">PWR_FLAG</text>
<text x="86.9" y="140.9">GND</text>
<text x="111.7" y="141.5">+24V</text>
<text x="243.8" y="139.4">H1</text>
<text x="243.8" y="141.8">MountingHole</text>
<text x="269.2" y="141.8">H3</text>
<text x="32.1" y="148.7">C2</text>
<text x="67.3" y="146.5">AM1D-1224SH30Z</text>
<text x="74.8" y="144">U1</text>
<text x="266.7" y="144.4">MountingHole_Pad</text>
<text x="32.1" y="151.2">RAD 470/25</text>
<text x="45.5" y="151.2">HT RM5</text>
<text x="56.3" y="152.1">C3</text>
<text x="56.3" y="154.5">1u</text>
<text x="59.8" y="154.5">/</text>
<text x="62.3" y="154.5">25V</text>
<text x="69.1" y="150.7">+Vin</text>
<text x="69.1" y="155.8">-Vin</text>
<text x="77.4" y="155.8">-Vout</text>
<text x="77.4" y="150.7">+Vout</text>
<text x="99.5" y="152.1">C6</text>
<text x="99.5" y="154.5">10u</text>
<text x="104.2" y="154.5">/</text>
<text x="106.7" y="154.5">50V</text>
<text x="243.8" y="152.1">H2</text>
<text x="243.8" y="154.5">MountingHole</text>
<text x="269.2" y="152.1">H4</text>
<text x="269.2" y="154.5">MountingHole</text>
<text x="14.5" y="166.9">+5V</text>
<text x="27.2" y="165">GND</text>
<text x="110.1" y="164.6">GNDPWR</text>
<text x="112.2" y="166.9">+5P</text>
<text x="69.1" y="171.9">RYK-0505S/H</text>
<text x="74.8" y="169.4">U2</text>
<text x="30.9" y="174.1">C1</text>
<text x="30.9" y="176.6">RAD 1000/10</text>
<text x="45.4" y="176.6">HT RM5</text>
<text x="56.3" y="177.5">C4</text>
<text x="56.3" y="179.9">10u</text>
<text x="61" y="179.9">/</text>
<text x="63.5" y="179.9">25V2</text>
<text x="69.1" y="176.1">+Vin</text>
<text x="77.4" y="176.1">+Vout</text>
<text x="99.5" y="177.5">C7</text>
<text x="99.5" y="179.9">100n</text>
<text x="117.2" y="174.1">C8</text>
<text x="117.2" y="176.6">RAD 1000/10</text>
<text x="131.8" y="176.6">HT RM5</text>
<text x="143" y="177.5">D1</text>
<text x="143" y="179.9">ESD5Z5V0</text>
<text x="69.1" y="181.2">-Vin</text>
<text x="77.4" y="181.2">-Vout</text>
<text x="48.8" y="190.4">GND</text>
<text x="110.1" y="191.3">GNDPWR</text>
</g>
<g font-size="1.8">
<text x="55.9" y="53">DE</text>
<text x="193.1" y="63.2">MODBUS_A</text>
<text x="49.4" y="72">RX</text>
<text x="49.4" y="77.1">DE</text>
<text x="49.7" y="74.6">TX</text>
<text x="229.9" y="75.9">MODBUS_B</text>
<text x="229.9" y="73.3">MODBUS_A</text>
<text x="192.9" y="88.6">MODBUS_B</text>
<text x="67.3" y="91.1">TX</text>
<text x="67.3" y="126.7">RX</text>
</g>
<g font-size="1.8" fill="#840084">
<text x="16.1" y="79.5">TO VETRNIK-CONTROL</text>
<text x="16.2" y="119.7">POWER IN</text>
<text x="22.8" y="120.4">4</text>
<text x="20.1" y="141.4">0.25A</text>
<text x="21" y="143.8">24V</text>
<text x="32.1" y="156">25V</text>
<text x="30.9" y="181.4">10V</text>
<text x="117.2" y="181.4">10V</text>
</g>
<text font-size="1.8" fill="#008400" x="62.3" y="154.5">25V 2</text>
<g font-size="1.8" fill="#0000c2">
<text x="51.3" y="160.9">220</text>
<text x="56.1" y="160.9">uF</text>
<text x="59.5" y="160.9">max</text>
<text x="64.6" y="160.9">-</text>
<text x="67.3" y="160.9">sensor</text>
<text x="74.7" y="160.9">does</text>
<text x="80.3" y="160.9">not</text>
<text x="84.5" y="160.9">specify</text>
<text x="92.3" y="160.9">input</text>
<text x="98.3" y="160.9">capacitance!</text>
<text x="242.7" y="159.6">Mounting</text>
<text x="252.4" y="159.6">holes:</text>
<text x="259.3" y="159.6">M3</text>
<text x="263.1" y="159.6">20x75</text>
<text x="270.1" y="159.6">mm</text>
<text x="51.3" y="163.4">Sensor</text>
<text x="51.3" y="165.5">28V</text>
<text x="51.3" y="167.5">DC-DC</text>
<text x="56" y="165.5">TVS -&gt;</text>
<text x="58.9" y="163.4">current</text>
<text x="59.1" y="167.5">Vout</text>
<text x="64.4" y="167.5">accuracy</text>
<text x="64.7" y="165.5">up</text>
<text x="66.8" y="163.4">&lt;</text>
<text x="68.2" y="165.5">to</text>
<text x="69.6" y="163.4">15mA</text>
<text x="71.3" y="165.5">16%</text>
<text x="74.1" y="167.5">is</text>
<text x="75.9" y="163.4">(specified</text>
<text x="76.3" y="165.5">out-of-spec</text>
<text x="76.9" y="167.5">+-3%</text>
<text x="83.8" y="167.5">&amp;</text>
<text x="86.5" y="163.4">&lt;=</text>
<text x="86.6" y="167.5">1.2%</text>
<text x="89.9" y="165.5">24V</text>
<text x="90.8" y="163.4">0.3W)</text>
<text x="92.2" y="167.5">Vout</text>
<text x="94.5" y="165.5">allowed.</text>
<text x="100" y="167.5">1%</text>
<text x="103.8" y="167.5">Vin</text>
<text x="13.2" y="194.8">RYK-0505S/H</text>
<text x="13.2" y="196.9">AM1D-1224SH30Z:</text>
<text x="28.3" y="194.8">is</text>
<text x="31.1" y="194.8">regulated</text>
<text x="32.6" y="196.9">12/24V</text>
<text x="41" y="196.9">unregulated,</text>
<text x="41.2" y="194.8">5V/5V</text>
<text x="48.3" y="194.8">with</text>
<text x="53.3" y="194.8">0%</text>
<text x="54" y="196.9">min</text>
<text x="57.1" y="194.8">minimum</text>
<text x="58.7" y="196.9">load</text>
<text x="63.9" y="196.9">unspecified</text>
<text x="66.9" y="194.8">load</text>
<text x="72.2" y="194.8">;</text>
<text x="73.9" y="194.8">200</text>
<text x="78.7" y="194.8">mA</text>
<text x="82.7" y="194.8">max</text>
</g>
</svg>
